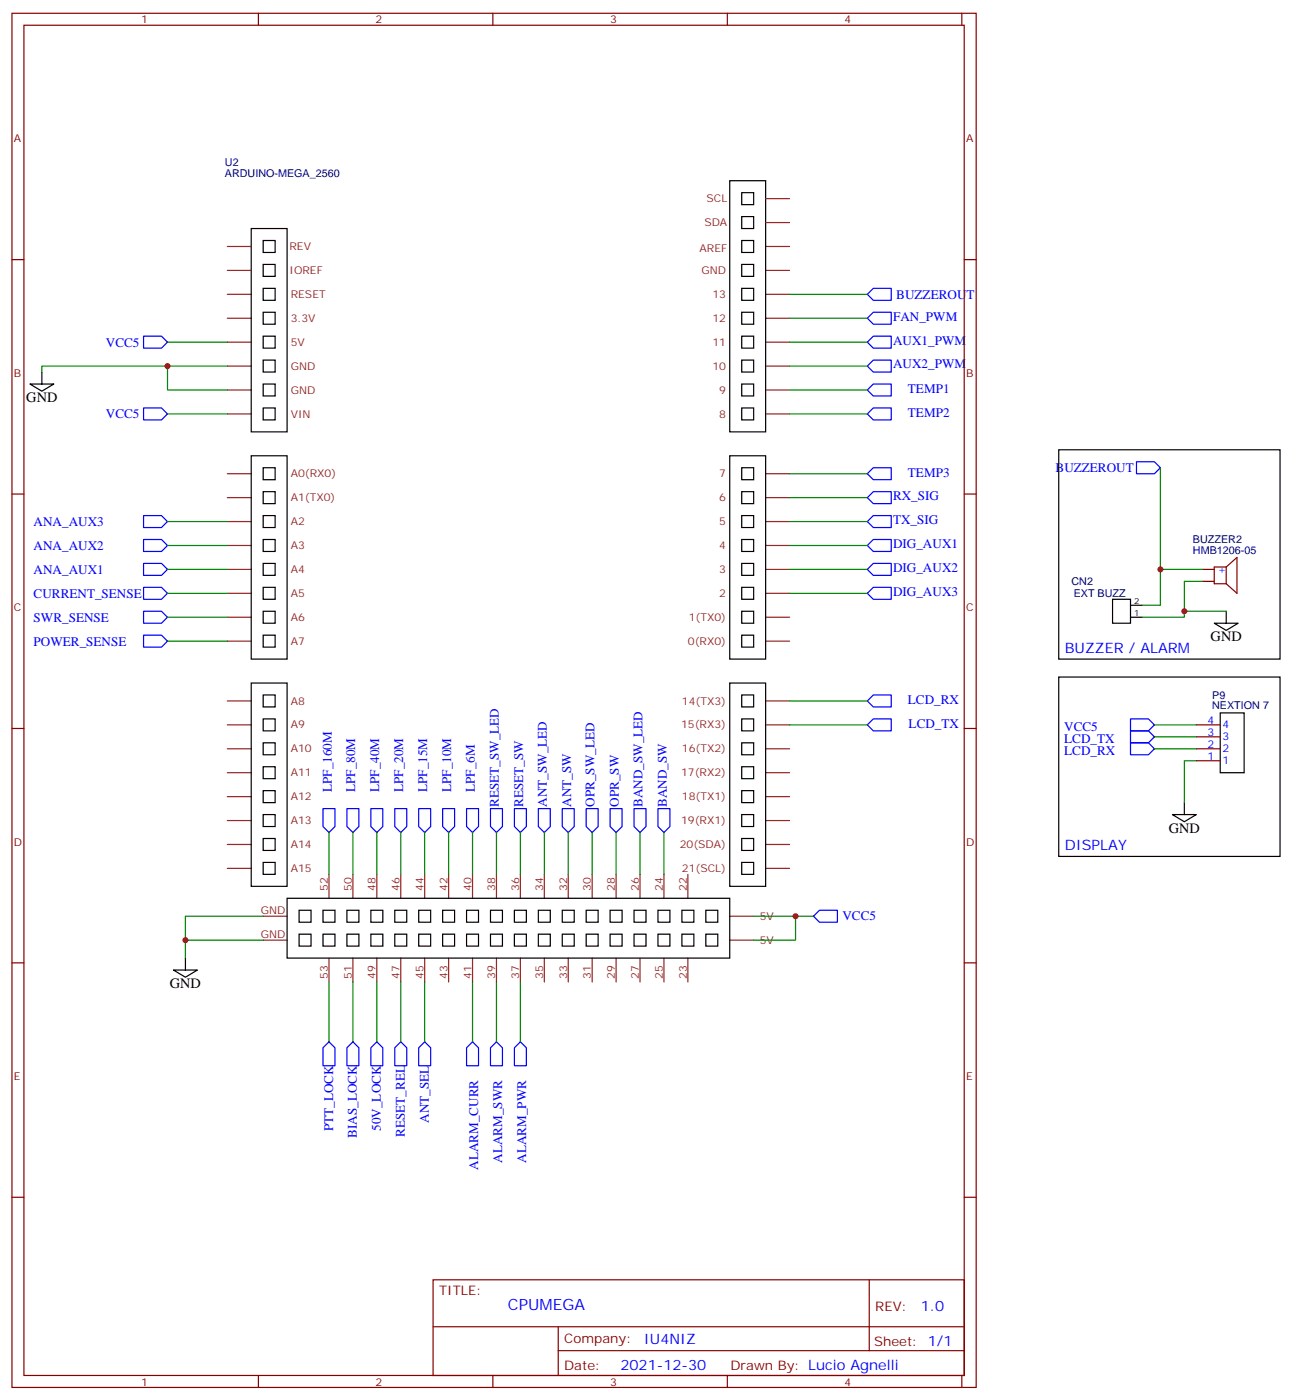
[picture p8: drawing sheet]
<svg xmlns="http://www.w3.org/2000/svg" width="381mm" height="413mm" viewBox="0 0 381 413" stroke-linecap="round" stroke-linejoin="round" font-family="sans-serif">
<g fill="none" stroke="#8c2424" stroke-width=".35">
<path d="M225.8 58.6h7M67 79.8h7.1M67 72.7h7.1M225.8 79.8h7M225.8 72.7h7M225.8 65.7h7M67 86.8h7.1M67 93.9h7.1M225.8 86.8h7M225.8 93.9h7M67 100.9h7.1M67 115h7.1"/>
<path d="M67 108h7.1M225.8 100.9h7M225.8 115h7M225.8 108h7M67 139.7h7.1M67 122.1h7.1M225.8 139.7h7M225.8 122.1h7M67 146.8h7.1M67 153.8h7.1M225.8 146.8h7M225.8 153.8h7"/>
<path d="M67 160.9h7.1M67 168h7.1M67 175h7.1M225.8 160.9h7M225.8 168h7M225.8 175h7M67 182.1h7.1M67 189.1h7.1M225.8 182.1h7M225.8 189.1h7M67 206.8h7.1M67 213.8h7.1"/>
<path d="M225.8 206.8h7M225.8 213.8h7M67 220.9h7.1M67 227.9h7.1M67 235h7.1M225.8 220.9h7M225.8 227.9h7M225.8 235h7M67 242h7.1M67 249.1h7.1M67 256.2h7.1M97 257.9v7.1"/>
<path d="M104.1 257.9v7.1M111.1 257.9v7.1M118.2 257.9v7.1M125.2 257.9v7.1M132.3 257.9v7.1M139.3 257.9v7.1M146.4 257.9v7.1M153.5 257.9v7.1M160.5 257.9v7.1M167.6 257.9v7.1M174.6 257.9v7.1M181.7 257.9v7.1"/>
<path d="M188.7 257.9v7.1M195.8 257.9v7.1M202.8 257.9v7.1M225.8 242h7M225.8 249.1h7M225.8 256.2h7M77.6 270.3h7.1M77.6 277.3h7.1M215.2 270.3h7M215.2 277.3h7M97 282.6v7.1M104.1 282.6v7.1"/>
<path d="M111.1 282.6v7.1M118.2 282.6v7.1M125.2 282.6v7.1M132.3 282.6v7.1M139.3 282.6v7.1M146.4 282.6v7.1M153.5 282.6v7.1M160.5 282.6v7.1M167.6 282.6v7.1M174.6 282.6v7.1M181.7 282.6v7.1M188.7 282.6v7.1"/>
<path d="M195.8 282.6v7.1M202.8 282.6v7.1"/>
</g>
<g fill="none" stroke="#000" stroke-width=".35">
<path d="M215.2 53.3h10.6v74.1h-10.6zM218.7 56.8h3.5v3.6h-3.5zM74.1 67.4h10.6v60h-10.6zM77.6 70.9h3.5v3.6h-3.5zM77.6 78h3.5v3.5h-3.5zM218.7 70.9h3.5v3.6h-3.5zM218.7 78h3.5v3.5h-3.5zM218.7 63.9h3.5v3.5h-3.5zM77.6 85.1h3.5v3.5h-3.5zM77.6 92.1h3.5v3.5h-3.5zM77.6 99.2h3.5v3.5h-3.5zM218.7 85.1h3.5v3.5h-3.5z"/>
<path d="M218.7 92.1h3.5v3.5h-3.5zM218.7 99.2h3.5v3.5h-3.5zM8.8 113.3h7.1l-3.6 2.1zM12.3 109.7v3.6M77.6 106.2h3.5v3.5h-3.5zM77.6 113.3h3.5v3.5h-3.5zM218.7 106.2h3.5v3.5h-3.5zM218.7 113.3h3.5v3.5h-3.5zM74.1 134.4h10.6v60h-10.6zM77.6 138h3.5v3.5h-3.5zM77.6 120.3h3.5v3.6h-3.5zM215.2 134.4h10.6v60h-10.6z"/>
<path d="M218.7 120.3h3.5v3.6h-3.5zM218.7 138h3.5v3.5h-3.5zM77.6 145h3.5v3.6h-3.5zM77.6 152.1h3.5v3.5h-3.5zM77.6 159.1h3.5v3.6h-3.5zM218.7 145h3.5v3.6h-3.5zM218.7 152.1h3.5v3.5h-3.5zM218.7 159.1h3.5v3.6h-3.5zM77.6 166.2h3.5v3.5h-3.5zM77.6 173.2h3.5v3.6h-3.5zM218.7 166.2h3.5v3.5h-3.5zM218.7 173.2h3.5v3.6h-3.5z"/>
<path d="M77.6 180.3h3.5v3.5h-3.5zM77.6 187.4h3.5v3.5h-3.5zM218.7 180.3h3.5v3.5h-3.5zM218.7 187.4h3.5v3.5h-3.5zM312.2 199.7h65.3v52.9h-65.3zM358.1 183.8h7l-3.5 2.1zM361.6 180.3v3.5M74.1 201.5h10.6v59.9h-10.6zM77.6 205h3.5v3.5h-3.5zM77.6 212.1h3.5v3.5h-3.5zM77.6 219.1h3.5v3.5h-3.5zM215.2 201.5h10.6v59.9h-10.6z"/>
<path d="M218.7 205h3.5v3.5h-3.5zM218.7 212.1h3.5v3.5h-3.5zM218.7 219.1h3.5v3.5h-3.5zM359.8 210.3h7.1v17.6h-7.1zM77.6 226.2h3.5v3.5h-3.5zM77.6 233.2h3.5v3.5h-3.5zM218.7 226.2h3.5v3.5h-3.5zM218.7 233.2h3.5v3.5h-3.5zM349.2 236.7v3.6M77.6 240.3h3.5v3.5h-3.5zM77.6 247.3h3.5v3.6h-3.5zM77.6 254.4h3.5v3.5h-3.5z"/>
<path d="M218.7 240.3h3.5v3.5h-3.5zM218.7 247.3h3.5v3.6h-3.5zM218.7 254.4h3.5v3.5h-3.5zM345.7 240.3h7.1l-3.6 2.1zM84.7 265h130.5v17.6h-130.5zM88.2 268.5h3.5v3.5h-3.5zM88.2 275.6h3.5v3.5h-3.5zM95.2 268.5h3.6v3.5h-3.6zM95.2 275.6h3.6v3.5h-3.6zM102.3 268.5h3.5v3.5h-3.5zM102.3 275.6h3.5v3.5h-3.5zM109.4 268.5h3.5v3.5h-3.5z"/>
<path d="M109.4 275.6h3.5v3.5h-3.5zM116.4 268.5h3.5v3.5h-3.5zM116.4 275.6h3.5v3.5h-3.5zM123.5 268.5h3.5v3.5h-3.5zM123.5 275.6h3.5v3.5h-3.5zM130.5 268.5h3.6v3.5h-3.6zM130.5 275.6h3.6v3.5h-3.6zM137.6 268.5h3.5v3.5h-3.5zM137.6 275.6h3.5v3.5h-3.5zM144.6 268.5h3.6v3.5h-3.6zM144.6 275.6h3.6v3.5h-3.6zM151.7 268.5h3.5v3.5h-3.5z"/>
<path d="M151.7 275.6h3.5v3.5h-3.5zM158.7 268.5h3.6v3.5h-3.6zM158.7 275.6h3.6v3.5h-3.6zM165.8 268.5h3.5v3.5h-3.5zM165.8 275.6h3.5v3.5h-3.5zM172.9 268.5h3.5v3.5h-3.5zM172.9 275.6h3.5v3.5h-3.5zM179.9 268.5h3.5v3.5h-3.5zM179.9 275.6h3.5v3.5h-3.5zM187 268.5h3.5v3.5h-3.5zM187 275.6h3.5v3.5h-3.5zM194 268.5h3.6v3.5h-3.6z"/>
<path d="M194 275.6h3.6v3.5h-3.6zM201.1 268.5h3.5v3.5h-3.5zM201.1 275.6h3.5v3.5h-3.5zM208.1 268.5h3.6v3.5h-3.6zM208.1 275.6h3.6v3.5h-3.6zM51.2 286.1h7l-3.5 2.2zM54.7 282.6v3.5"/>
</g>
<g fill="none" stroke="#00f" stroke-width=".35">
<path d="M42.3 99.2h5.3l1.8 1.7-1.8 1.8h-5.3zM255.8 86.8l1.7-1.7h5.3v3.5h-5.3zM255.8 93.9l1.7-1.8h5.3v3.5h-5.3zM255.8 100.9l1.7-1.7h5.3v3.5h-5.3zM255.8 108l1.7-1.8h5.3v3.5h-5.3zM255.8 115l1.7-1.7h5.3v3.5h-5.3zM42.3 120.3h5.3l1.8 1.8-1.8 1.8h-5.3zM255.8 139.7l1.7-1.7h5.3v3.5h-5.3zM255.8 122.1l1.7-1.8h5.3v3.6h-5.3zM335.1 136.2h5.3l1.8 1.8-1.8 1.7h-5.3zM42.3 152.1h5.3l1.8 1.7-1.8 1.8h-5.3zM42.3 159.1h5.3l1.8 1.8-1.8 1.8h-5.3z"/>
<path d="M255.8 153.8l1.7-1.7h5.3v3.5h-5.3zM255.8 146.8l1.7-1.8h5.3v3.6h-5.3zM42.3 166.2h5.3l1.8 1.8-1.8 1.7h-5.3zM42.3 173.2h5.3l1.8 1.8-1.8 1.8h-5.3zM255.8 175l1.7-1.8h5.3v3.6h-5.3zM255.8 168l1.7-1.8h5.3v3.5h-5.3zM255.8 160.9l1.7-1.8h5.3v3.6h-5.3zM42.3 180.3h5.3l1.8 1.8-1.8 1.7h-5.3zM42.3 187.4h5.3l1.8 1.7-1.8 1.8h-5.3zM255.8 206.8l1.7-1.8h5.3v3.5h-5.3zM255.8 213.8l1.7-1.7h5.3v3.5h-5.3zM333.4 212.1h5.3l1.7 1.7-1.7 1.8h-5.3z"/>
<path d="M333.4 215.6h5.3l1.7 1.7-1.7 1.8h-5.3zM333.4 219.1h5.3l1.7 1.8-1.7 1.7h-5.3zM144.6 238.5h3.6v5.3l-1.8 1.8-1.8-1.8zM151.7 238.5h3.5v5.3l-1.7 1.8-1.8-1.8zM158.7 238.5h3.6v5.3l-1.8 1.8-1.8-1.8zM165.8 238.5h3.5v5.3l-1.7 1.8-1.8-1.8zM172.9 238.5h3.5v5.3l-1.8 1.8-1.7-1.8zM179.9 238.5h3.5v5.3l-1.7 1.8-1.8-1.8zM187 238.5h3.5v5.3l-1.8 1.8-1.7-1.8zM194 238.5h3.6v5.3l-1.8 1.8-1.8-1.8zM239.9 270.3l1.8-1.8h5.2v3.5h-5.2zM97 307.3l1.8 1.8v5.3h-3.6v-5.3z"/>
<path d="M104.1 307.3l1.7 1.8v5.3h-3.5v-5.3zM109.4 309.1l1.7-1.8 1.8 1.8v5.3h-3.5zM116.4 309.1l1.8-1.8 1.7 1.8v5.3h-3.5zM125.2 307.3l1.8 1.8v5.3h-3.5v-5.3zM137.6 309.1l1.7-1.8 1.8 1.8v5.3h-3.5zM146.4 307.3l1.8 1.8v5.3h-3.6v-5.3zM153.5 307.3l1.7 1.8v5.3h-3.5v-5.3z"/>
</g>
<g fill="none" stroke="#008700" stroke-width=".35">
<path d="M232.8 86.8h23M232.8 93.9h23M49.4 108v7h17.6M49.4 100.9h17.6M67 108h-54.7v1.7M232.8 100.9h23M232.8 108h23M232.8 115h23M49.4 122.1h17.6M232.8 122.1h23M232.8 139.7h23M342.2 138v30"/>
<path d="M49.4 153.8h17.6M232.8 153.8h23M232.8 146.8h23M49.4 160.9h17.6M49.4 168h17.6M49.4 175h17.6M232.8 160.9h23M232.8 168h23M232.8 175h23M354.5 171.5h-5.3v8.8h12.4M49.4 182.1h17.6M49.4 189.1h17.6"/>
<path d="M232.8 206.8h23M232.8 213.8h23M340.4 213.8h12.4M340.4 217.3h12.4M340.4 220.9h12.4M352.8 224.4h-3.6v12.3M146.4 245.6v12.3M153.5 245.6v12.3M160.5 245.6v12.3M167.6 245.6v12.3M174.6 245.6v12.3M181.7 245.6v12.3"/>
<path d="M188.7 245.6v12.3M195.8 245.6v12.3M54.7 277.3h22.9M77.6 270.3h-22.9v12.3M222.2 270.3h17.7M234.6 270.3v7h-12.4M97 289.7v17.6M104.1 289.7v17.6M111.1 289.7v17.6M118.2 289.7v17.6M125.2 289.7v17.6M139.3 289.7v17.6"/>
<path d="M146.4 289.7v17.6M153.5 289.7v17.6"/>
</g>
<g fill="none" stroke="#870000" stroke-width=".35">
<path d="M3.5 3.9h284.4v405.4h-284.4zM7.1 7.4h277.2v398.3h-277.2zM76.2 3.9v3.5M145.3 3.9v3.5M214.5 3.9v3.5M283.6 3.9v3.5M3.5 76.6h3.6M284.3 76.6h3.6M3.5 145.7h3.6M284.3 145.7h3.6M354.5 168h3.6M354.5 171.5h3.6"/>
<path d="M361.6 167.3l3.2-2.9v10.6l-3.2-2.8M361.6 167.3v4.9M361.6 167.3h-3.5v4.9h3.5M3.5 214.9h3.6M284.3 214.9h3.6M352.8 217.3h7M352.8 213.8h7M352.8 224.4h7M352.8 220.9h7M3.5 284h3.6M284.3 284h3.6M3.5 353.2h3.6"/>
<path d="M284.3 353.2h3.6M127.7 377.5h156.6v28.2h-156.6zM256.3 377.5v20.9M127.7 391.4h156.5M164.6 398.4h119.6M164.6 391.4v14.1M76.2 405.7v3.6M145.3 405.7v3.6M214.5 405.7v3.6M283.6 405.7v3.6"/>
</g>
<path d="M328.1 176.8h5.3v7h-5.3z" fill="#fff" stroke="#000" stroke-width=".35"/>
<path d="M312.2 132.7h65.3v61.7h-65.3zM333.4 178.5h3.5M333.4 182.1h3.5" fill="none" stroke="#000" stroke-width=".35"/>
<path d="M354.5 168h-12.3v10.5h-5.3M349.2 180.3v1.8h-12.3M97 245.6v12.3M104.1 245.6v12.3M111.1 245.6v12.3M118.2 245.6v12.3M125.2 245.6v12.3M132.3 245.6v12.3M139.3 245.6v12.3" fill="none" stroke="#008700" stroke-width=".35"/>
<path d="M95.2 238.5h3.6v5.3l-1.8 1.8-1.8-1.8zM102.3 238.5h3.5v5.3l-1.7 1.8-1.8-1.8zM109.4 238.5h3.5v5.3l-1.8 1.8-1.7-1.8zM116.4 238.5h3.5v5.3l-1.7 1.8-1.8-1.8zM123.5 238.5h3.5v5.3l-1.8 1.8-1.7-1.8zM130.5 238.5h3.6v5.3l-1.8 1.8-1.8-1.8zM137.6 238.5h3.5v5.3l-1.8 1.8-1.7-1.8z" fill="none" stroke="#00f" stroke-width=".35"/>
<g fill="#c00">
<circle cx="54.7" cy="277.3" r=".88"/>
<circle cx="49.4" cy="108" r=".88"/>
<circle cx="234.6" cy="270.3" r=".88"/>
<circle cx="349.3" cy="180.3" r=".88"/>
<circle cx="342.2" cy="168" r=".88"/>
</g>
<text font-size="4.6" fill="#00f" x="149.8" y="386.5">CPUMEGA</text>
<g font-size="4.2">
<text x="7.8" y="118.6">GND</text>
<text x="357" y="189.1">GND</text>
<text x="344.7" y="245.6">GND</text>
<text x="50.1" y="291.4">GND</text>
</g>
<g font-size="4.2" fill="#00f">
<text x="314" y="192.7">BUZZER / ALARM</text>
<text x="314" y="250.9">DISPLAY</text>
<text x="271.5" y="386.8">1.0</text>
<text x="189.9" y="396.3">IU4NIZ</text>
<text x="183" y="404.1">2021-12-30</text>
</g>
<g font-size="3.9" fill="#00f">
<text x="264.3" y="88.1">BUZZEROUT</text>
<text x="263.3" y="94.6">FAN_PWM</text>
<text x="263.3" y="101.6">AUX1_PWM</text>
<text x="31.2" y="102.2">VCC5</text>
<text x="263.3" y="108.7">AUX2_PWM</text>
<text x="267.7" y="115.9">TEMP1</text>
<text x="31.2" y="123.4">VCC5</text>
<text x="267.7" y="122.9">TEMP2</text>
<text x="267.7" y="140.6">TEMP3</text>
<text x="311.3" y="139.1">BUZZEROUT</text>
<text x="263.3" y="147.5">RX_SIG</text>
<text x="9.9" y="155.1">ANA_AUX3</text>
<text x="263.4" y="154.6">TX_SIG</text>
<text x="263.3" y="161.6">DIG_AUX1</text>
<text x="9.9" y="162.2">ANA_AUX2</text>
<text x="9.9" y="169.3">ANA_AUX1</text>
<text x="263.3" y="168.7">DIG_AUX2</text>
<text x="9.9" y="176.3">CURRENT_SENSE</text>
<text x="263.3" y="175.7">DIG_AUX3</text>
<text x="9.9" y="183.4">SWR_SENSE</text>
<text x="9.9" y="190.4">POWER_SENSE</text>
<text x="267.7" y="207.6">LCD_RX</text>
<text x="267.9" y="214.6">LCD_TX</text>
<text x="313.8" y="215.6">VCC5</text>
<text x="313.8" y="219.1">LCD_TX</text>
<text x="313.8" y="222.6">LCD_RX</text>
<text x="97.8" y="233.6" transform="rotate(-90 97.8 233.6)">LPF_160M</text>
<text x="104.8" y="233.6" transform="rotate(-90 104.8 233.6)">LPF_80M</text>
<text x="111.8" y="233.6" transform="rotate(-90 111.8 233.6)">LPF_40M</text>
<text x="118.9" y="233.6" transform="rotate(-90 118.9 233.6)">LPF_20M</text>
<text x="125.9" y="233.6" transform="rotate(-90 125.9 233.6)">LPF_15M</text>
<text x="133" y="233.6" transform="rotate(-90 133 233.6)">LPF_10M</text>
<text x="140.1" y="233.6" transform="rotate(-90 140.1 233.6)">LPF_6M</text>
<text x="147.1" y="238" transform="rotate(-90 147.1 238)">RESET_SW_LED</text>
<text x="154.3" y="238" transform="rotate(-90 154.3 238)">RESET_SW</text>
<text x="161.2" y="238" transform="rotate(-90 161.2 238)">ANT_SW_LED</text>
<text x="168.4" y="238" transform="rotate(-90 168.4 238)">ANT_SW</text>
<text x="175.4" y="238" transform="rotate(-90 175.4 238)">OPR_SW_LED</text>
<text x="182.5" y="238" transform="rotate(-90 182.5 238)">OPR_SW</text>
<text x="189.5" y="238" transform="rotate(-90 189.5 238)">BAND_SW_LED</text>
<text x="196.6" y="238" transform="rotate(-90 196.6 238)">BAND_SW</text>
<text x="248.4" y="271.5">VCC5</text>
<text x="98.2" y="333.7" transform="rotate(-90 98.2 333.7)">PTT_LOCK</text>
<text x="105.3" y="335.6" transform="rotate(-90 105.3 335.6)">BIAS_LOCK</text>
<text x="112.3" y="333.5" transform="rotate(-90 112.3 333.5)">50V_LOCK</text>
<text x="119.4" y="335.4" transform="rotate(-90 119.4 335.4)">RESET_REL</text>
<text x="126.4" y="331.2" transform="rotate(-90 126.4 331.2)">ANT_SEL</text>
<text x="141" y="345" transform="rotate(-90 141 345)">ALARM_CURR</text>
<text x="148.1" y="342.9" transform="rotate(-90 148.1 342.9)">ALARM_SWR</text>
<text x="155.1" y="342.9" transform="rotate(-90 155.1 342.9)">ALARM_PWR</text>
</g>
<g font-size="3.9" fill="#800">
<text x="129.5" y="382.1">TITLE:</text>
<text x="258.1" y="386.8">REV:</text>
<text x="166.4" y="396.3">Company:</text>
<text x="257.7" y="396.9">Sheet: 1/1</text>
<text x="166.4" y="404">Date:</text>
<text x="215.4" y="404.1">Drawn By: Lucio Agnelli</text>
</g>
<g font-size="3.2" fill="#800">
<text x="41.6" y="6.9">1</text>
<text x="110.8" y="6.9">2</text>
<text x="179.9" y="6.9">3</text>
<text x="249.1" y="6.9">4</text>
<text x="4.1" y="42">A</text>
<text x="284.9" y="42">A</text>
<text x="4.1" y="111.2">B</text>
<text x="284.9" y="111.2">B</text>
<text x="4.1" y="180.3">C</text>
<text x="284.9" y="180.3">C</text>
<text x="4.1" y="249.4">D</text>
<text x="284.9" y="249.4">D</text>
<text x="4.1" y="318.6">E</text>
<text x="284.9" y="318.6">E</text>
<text x="41.6" y="408.7">1</text>
<text x="110.8" y="408.7">2</text>
<text x="179.9" y="408.7">3</text>
<text x="249.1" y="408.7">4</text>
</g>
<g font-size="3.2" fill="#000080">
<text x="66.3" y="52.2">ARDUINO-MEGA_2560</text>
<text x="66.3" y="49">U2</text>
<text x="351.8" y="160.2">BUZZER2</text>
<text x="351.8" y="163.4">HMB1206-05</text>
<text x="316" y="172.6">CN2</text>
<text x="316.6" y="176.1">EXT BUZZ</text>
<text x="357.5" y="209.2">NEXTION 7</text>
<text x="357.5" y="206.1">P9</text>
</g>
<g font-size="3.2" fill="#8d2323">
<text x="208.3" y="59.7">SCL</text>
<text x="207.7" y="66.7">SDA</text>
<text x="85.4" y="73.8">REV</text>
<text x="206.3" y="74.5">AREF</text>
<text x="85.4" y="80.8">IOREF</text>
<text x="206.9" y="80.8">GND</text>
<text x="85.7" y="87.9">RESET</text>
<text x="210.1" y="87.9">13</text>
<text x="85.7" y="94.9">3.3V</text>
<text x="210.1" y="94.9">12</text>
<text x="85.7" y="102">5V</text>
<text x="210.1" y="102">11</text>
<text x="85.7" y="109">GND</text>
<text x="210.1" y="109">10</text>
<text x="85.7" y="116.1">GND</text>
<text x="212.1" y="116.1">9</text>
<text x="85.7" y="123.2">VIN</text>
<text x="212.1" y="123.2">8</text>
<text x="85.7" y="140.8">A0(RX0)</text>
<text x="212.1" y="140.8">7</text>
<text x="85.7" y="147.8">A1(TX0)</text>
<text x="212.1" y="147.8">6</text>
<text x="85.7" y="154.9">A2</text>
<text x="212.1" y="154.9">5</text>
<text x="85.7" y="162">A3</text>
<text x="212.1" y="162">4</text>
<text x="85.7" y="169">A4</text>
<text x="212.1" y="169">3</text>
<text x="85.7" y="176.1">A5</text>
<text x="212.1" y="176.1">2</text>
<text x="85.7" y="183.1">A6</text>
<text x="203.1" y="183.1">1(TX0)</text>
<text x="85.7" y="190.2">A7</text>
<text x="202.8" y="190.2">0(RX0)</text>
<text x="85.7" y="207.8">A8</text>
<text x="201.1" y="207.8">14(TX3)</text>
<text x="85.7" y="214.9">A9</text>
<text x="200.8" y="214.9">15(RX3)</text>
<text x="85.7" y="221.9">A10</text>
<text x="201.1" y="221.9">16(TX2)</text>
<text x="85.7" y="229">A11</text>
<text x="200.8" y="229">17(RX2)</text>
<text x="85.7" y="236">A12</text>
<text x="201.1" y="236">18(TX1)</text>
<text x="85.7" y="243.1">A13</text>
<text x="200.8" y="243.1">19(RX1)</text>
<text x="85.7" y="250.2">A14</text>
<text x="200.4" y="250.2">20(SDA)</text>
<text x="85.7" y="257.2">A15</text>
<text x="201.1" y="257.2">21(SCL)</text>
<text x="96.7" y="262.9" transform="rotate(-90 96.7 262.9)">52</text>
<text x="103.7" y="262.9" transform="rotate(-90 103.7 262.9)">50</text>
<text x="110.8" y="262.9" transform="rotate(-90 110.8 262.9)">48</text>
<text x="117.8" y="262.9" transform="rotate(-90 117.8 262.9)">46</text>
<text x="124.9" y="262.9" transform="rotate(-90 124.9 262.9)">44</text>
<text x="131.9" y="262.9" transform="rotate(-90 131.9 262.9)">42</text>
<text x="139" y="262.9" transform="rotate(-90 139 262.9)">40</text>
<text x="146" y="262.9" transform="rotate(-90 146 262.9)">38</text>
<text x="153.1" y="262.9" transform="rotate(-90 153.1 262.9)">36</text>
<text x="160.2" y="262.9" transform="rotate(-90 160.2 262.9)">34</text>
<text x="167.2" y="262.9" transform="rotate(-90 167.2 262.9)">32</text>
<text x="174.3" y="262.9" transform="rotate(-90 174.3 262.9)">30</text>
<text x="181.3" y="262.9" transform="rotate(-90 181.3 262.9)">28</text>
<text x="188.4" y="262.9" transform="rotate(-90 188.4 262.9)">26</text>
<text x="195.4" y="262.9" transform="rotate(-90 195.4 262.9)">24</text>
<text x="202.5" y="262.9" transform="rotate(-90 202.5 262.9)">22</text>
<text x="76.9" y="269.6">GND</text>
<text x="224.1" y="271.3">5V</text>
<text x="76.9" y="276.6">GND</text>
<text x="224.1" y="278.4">5V</text>
<text x="96.7" y="288.8" transform="rotate(-90 96.7 288.8)">53</text>
<text x="103.7" y="288.8" transform="rotate(-90 103.7 288.8)">51</text>
<text x="110.8" y="288.8" transform="rotate(-90 110.8 288.8)">49</text>
<text x="117.8" y="288.8" transform="rotate(-90 117.8 288.8)">47</text>
<text x="124.9" y="288.8" transform="rotate(-90 124.9 288.8)">45</text>
<text x="131.9" y="288.8" transform="rotate(-90 131.9 288.8)">43</text>
<text x="139" y="288.8" transform="rotate(-90 139 288.8)">41</text>
<text x="146" y="288.8" transform="rotate(-90 146 288.8)">39</text>
<text x="153.1" y="288.8" transform="rotate(-90 153.1 288.8)">37</text>
<text x="160.2" y="288.8" transform="rotate(-90 160.2 288.8)">35</text>
<text x="167.2" y="288.8" transform="rotate(-90 167.2 288.8)">33</text>
<text x="174.3" y="288.8" transform="rotate(-90 174.3 288.8)">31</text>
<text x="181.3" y="288.8" transform="rotate(-90 181.3 288.8)">29</text>
<text x="188.4" y="288.8" transform="rotate(-90 188.4 288.8)">27</text>
<text x="195.4" y="288.8" transform="rotate(-90 195.4 288.8)">25</text>
<text x="202.5" y="288.8" transform="rotate(-90 202.5 288.8)">23</text>
</g>
<g font-size="3.2" fill="#00f">
<text x="359.1" y="169">+</text>
<text x="356.1" y="213.5">4</text>
<text x="360.5" y="214.9">4</text>
<text x="356.1" y="220.5">2</text>
<text x="356.1" y="217">3</text>
<text x="360.5" y="221.9">2</text>
<text x="360.5" y="218.4">3</text>
<text x="356.1" y="224">1</text>
<text x="360.5" y="225.5">1</text>
</g>
<g font-size="2.5">
<text x="334.4" y="178.2">2</text>
<text x="334.4" y="181.7">1</text>
</g>
</svg>
